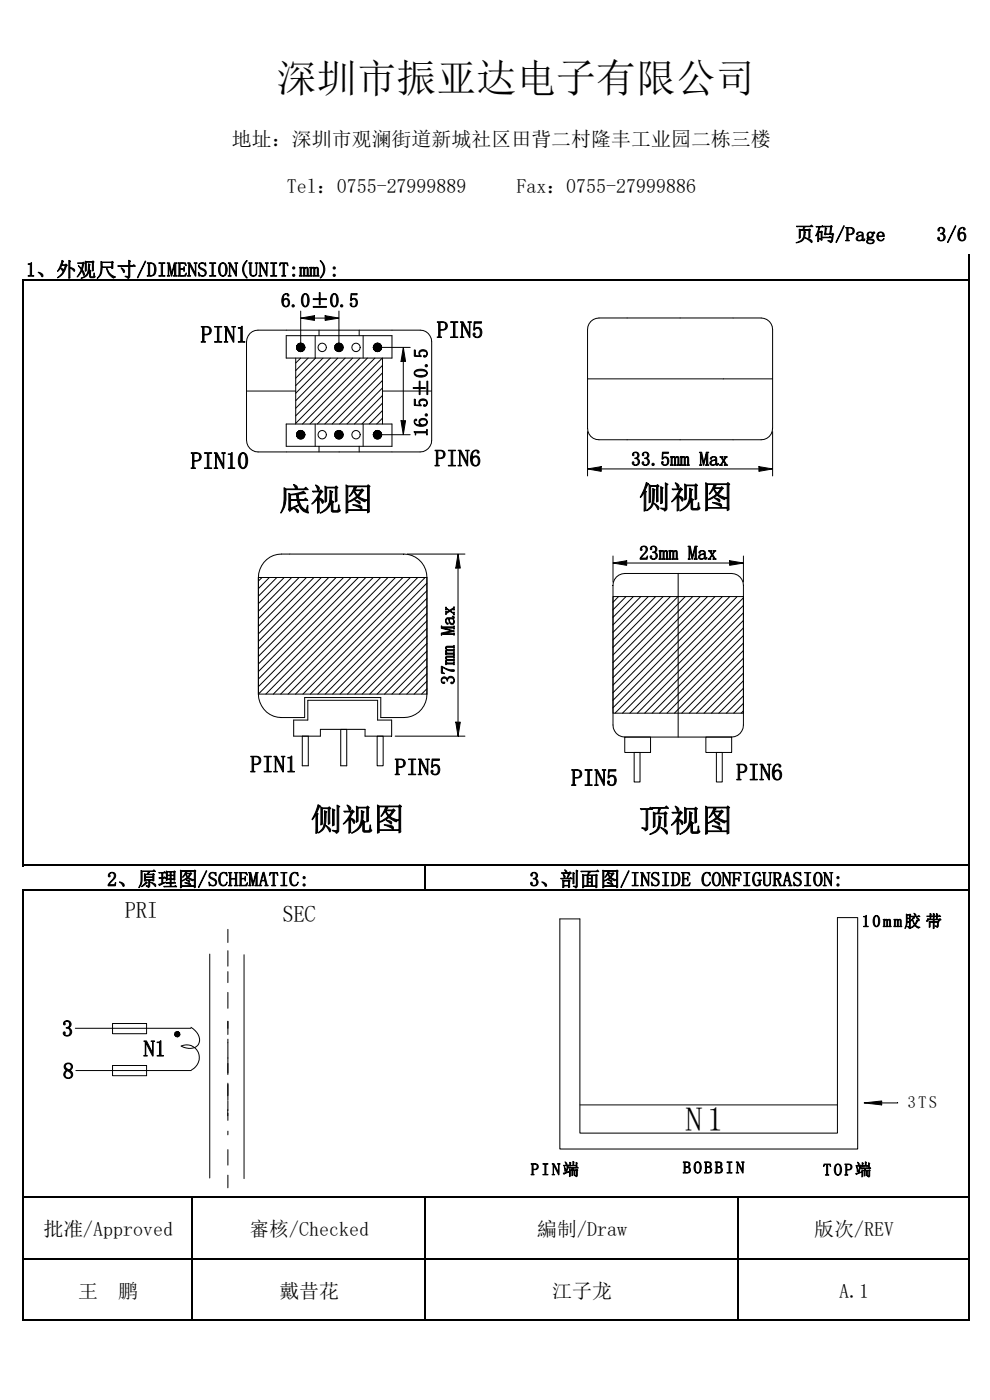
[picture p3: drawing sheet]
<svg xmlns="http://www.w3.org/2000/svg" width="210mm" height="297mm" viewBox="0 0 210 297" stroke-linecap="round" stroke-linejoin="round" font-family="sans-serif">
<g fill="none" stroke="#000" stroke-width=".34">
<path d="M4.6 59.4h201.1M4.8 59.2v124.6M205.5 54.1v226.1M4.6 183.6h201.1M4.6 188.8h201.1M4.8 188.6v91.6M90.1 183.4v5.5M4.6 254h201.1M40.8 253.8v26.4M90.1 253.8v26.4M156.5 253.8v26.4M4.6 267h201.1"/>
<path d="M4.6 280h201.1"/>
</g>
<g fill="#000">
<path d="M62.9 73.7l1.7 .3h-1.6zM62.9 73.7h1.8l-.1 .3zM63 73.4l1.7 .3h-1.8zM63 73.4h1.6l.1 .3zM63 74l1.4 .3h-1.2zM63 74h1.6l-.2 .3zM63.2 73.1l1.4 .3h-1.6zM63.2 73.1h1.2l.2 .3zM63.2 74.3l.9 .2h-.7zM63.2 74.3h1.2l-.3 .2zM63.2 73.1l.2-.2 1 .2zM63.4 72.9h.7l.3 .2z"/>
<path d="M63.4 74.5h.7zM63.4 72.9h.7zM63.8 67.5l2.9-.5v1zM69 67l2.9 .5-2.9 .5zM71 73.7l1.7 .3h-1.6zM71 73.7h1.8l-.1 .3zM71.1 73.4l1.7 .3h-1.8zM71.1 73.4h1.6l.1 .3zM71.1 74l1.4 .3h-1.2zM71.1 74h1.6l-.2 .3zM71.3 73.1l1.4 .3h-1.6zM71.3 73.1h1.2l.2 .3z"/>
<path d="M71.3 74.3l.9 .2h-.6zM71.3 74.3h1.2l-.3 .2zM71.3 73.1l.3-.2 .9 .2zM71.6 72.9h.6l.3 .2zM71.6 74.5h.6zM71.6 72.9h.6zM79.2 73.7l1.7 .3h-1.6zM79.2 73.7h1.8l-.1 .3zM79.3 73.4l1.7 .3h-1.8zM79.3 73.4h1.6l.1 .3zM79.3 74l1.4 .3h-1.3zM79.3 74h1.6l-.2 .3z"/>
<path d="M79.4 73.1l1.5 .3h-1.6zM79.4 73.1h1.3l.2 .3zM79.4 74.3l1 .2h-.7zM79.4 74.3h1.3l-.3 .2zM79.4 73.1l.3-.2 1 .2zM79.7 72.9h.7l.3 .2zM79.7 74.5h.7zM79.7 72.9h.7zM85.5 73.7l.5 3h-.9zM62.9 92.2l1.7 .4h-1.6zM62.9 92.2h1.8l-.1 .4zM63 91.9l1.7 .3h-1.8z"/>
<path d="M63 91.9h1.6l.1 .3zM63 92.6l1.4 .2h-1.2zM63 92.6h1.6l-.2 .2zM63.2 91.6l1.4 .3h-1.6zM63.2 91.6h1.2l.2 .3zM63.2 92.8l.9 .2h-.7zM63.2 92.8h1.2l-.3 .2zM63.2 91.6l.2-.2 1 .2zM63.4 91.4h.7l.3 .2zM63.4 93h.7zM63.4 91.4h.7zM71 92.2l1.7 .4h-1.6z"/>
<path d="M71 92.2h1.8l-.1 .4zM71.1 91.9l1.7 .3h-1.8zM71.1 91.9h1.6l.1 .3zM71.1 92.6l1.4 .2h-1.2zM71.1 92.6h1.6l-.2 .2zM71.3 91.6l1.4 .3h-1.6zM71.3 91.6h1.2l.2 .3zM71.3 92.8l.9 .2h-.6zM71.3 92.8h1.2l-.3 .2zM71.3 91.6l.3-.2 .9 .2zM71.6 91.4h.6l.3 .2zM71.6 93h.6z"/>
<path d="M71.6 91.4h.6zM79.2 92.2l1.7 .4h-1.6zM79.2 92.2h1.8l-.1 .4zM79.3 91.9l1.7 .3h-1.8zM79.3 91.9h1.6l.1 .3zM79.3 92.6l1.4 .2h-1.3zM79.3 92.6h1.6l-.2 .2zM79.4 91.6l1.5 .3h-1.6zM79.4 91.6h1.3l.2 .3zM79.4 92.8l1 .2h-.7zM79.4 92.8h1.3l-.3 .2zM79.4 91.6l.3-.2 1 .2z"/>
<path d="M79.7 91.4h.7l.3 .2zM79.7 93h.7zM79.7 91.4h.7zM85.1 89.2h.9l-.5 3zM124.6 99.5l2.9-.5v1zM161 99l2.9 .5-2.9 .5zM130 119.4l2.9-.5v1zM154.8 118.9l2.9 .5-2.9 .5zM97.2 117.5l.4 3h-.9zM96.7 153.2h.9l-.4 3zM37.1 219.4h.5l-.5 .3zM37.1 219.1l.5 .3h-.5z"/>
<path d="M37.1 219.7l.5-.3-.3 .5zM37.1 219.1l.2-.2 .3 .5zM37.6 219.4v.5h-.3zM37.3 218.9l.3-.1v.6zM37.6 219.4l.3 .5h-.3zM37.6 218.8l.3 .1-.3 .5zM37.6 219.4l.5 .3-.2 .2zM37.9 218.9l.2 .2-.5 .3zM37.6 219.4h.6l-.1 .3zM37.6 219.4l.5-.3 .1 .3zM183.3 234l3.7-.4v.8z"/>
</g>
<g fill="none" stroke="#000" stroke-width=".21">
<path d="M53 70.7l.5-.3 1.2-.4h34.4a2.44 2.44 0 0 1 2.5 2.5v20.9a2.48 2.48 0 0 1-2.5 2.5h-34.4a2.48 2.48 0 0 1-2.4-2.5v-20.9l.3-1.2zM60.7 71.2h22.4v4.8h-22.4zM62.7 76v13.9M62.9 73.7l1.7 .3h-1.6zM63 73.4l1.7 .3h-1.8zM63 74l1.4 .3h-1.2zM63.2 73.1l.2-.2 1 .2zM63.2 73.1l1.4 .3h-1.6zM63.2 74.3l.9 .2h-.7zM63.4 72.9h.7zM63.4 74.5h.7zM63.8 67.5l2.9-.5v1z"/>
<path d="M63.8 76l-1.1 1M63.8 66v7M65.4 76l-2.7 2.6M66.7 67.5h2.3M66.9 71.2v4.8M66.9 76l-4.2 4.2M67.7 70v1.2M68.5 76l-5.8 5.8M69 67l2.9 .5-2.9 .5zM70.1 76l-7.4 7.4M71 73.7l1.7 .3h-1.6zM71.1 73.4l1.7 .3h-1.8z"/>
<path d="M71.1 74l1.4 .3h-1.2zM71.3 73.1l.3-.2 .9 .2zM71.3 73.1l1.4 .3h-1.6zM71.3 74.3l.9 .2h-.6zM71.6 72.9h.6zM71.6 74.5h.6zM71.7 76l-9 9M71.9 66v7M73.2 76l-10.5 10.6M74.8 76l-12.1 12.2M76.2 70v1.2M76.4 76l-13.7 13.8"/>
<path d="M77 71.2v4.8M77.9 76l-13.7 13.9M79.2 73.7l1.7 .3h-1.6zM79.3 73.4l1.7 .3h-1.8zM79.3 74l1.4 .3h-1.3zM79.4 73.1l.3-.2 1 .2zM79.4 73.1l1.5 .3h-1.6zM79.4 74.3l1 .2h-.7zM79.5 76l-13.8 13.9M79.7 72.9h.7zM79.7 74.5h.7zM80.8 73.7h6.2"/>
<path d="M81.1 76l-13.8 13.9M81.1 77.5l-12.2 12.4M81.1 79.1l-10.6 10.8M81.1 76v13.9M85.5 73.7l.5 3h-.9zM85.5 76.7v12.5M125.3 68.2l.5-.4 1.2-.3h34.5a2.44 2.44 0 0 1 2.4 2.4v20.9a2.4 2.4 0 0 1-2.4 2.5h-34.5a2.4 2.4 0 0 1-2.4-2.5v-20.9l.1-.6zM52.3 83h10.4M60.7 89.9h22.4v4.8h-22.4zM62.9 92.2l1.7 .4h-1.6zM63 91.9l1.7 .3h-1.8zM63 92.6l1.4 .2h-1.2z"/>
<path d="M63.2 91.6l.2-.2 1 .2zM63.2 91.6l1.4 .3h-1.6zM63.2 92.8l.9 .2h-.7zM63.4 91.4h.7zM63.4 93h.7zM66.9 89.9v4.8M67.7 94.7v1.2M71 92.2l1.7 .4h-1.6zM71.1 91.9l1.7 .3h-1.8zM71.1 92.6l1.4 .2h-1.2zM71.3 91.6l.3-.2 .9 .2zM71.3 91.6l1.4 .3h-1.6z"/>
<path d="M71.3 92.8l.9 .2h-.6zM71.6 91.4h.6zM71.6 93h.6zM76.2 94.7v1.2M77 89.9v4.8M79.2 92.2l1.7 .4h-1.6zM79.3 91.9l1.7 .3h-1.8zM79.3 92.6l1.4 .2h-1.3zM79.4 91.6l.3-.2 1 .2zM79.4 91.6l1.5 .3h-1.6zM79.4 92.8l1 .2h-.7zM79.7 91.4h.7z"/>
<path d="M79.7 93h.7zM80.8 92.2h6.2M81.1 80.7l-9.1 9.2M81.1 82.3l-7.5 7.6M81.1 83.9l-5.9 6M81.1 85.5l-4.3 4.4M81.1 87.1l-2.8 2.8M81.1 88.7l-1.2 1.2M81.1 83h10.5M85.1 89.2h.9l-.5 3zM124.6 99.5l2.9-.5v1zM124.6 91.6v9.4"/>
<path d="M124.6 80.4h39.3M127.5 99.5h33.5M161 99l2.9 .5-2.9 .5zM163.9 91.6v9.4M86.4 117.5h12.2M97.2 117.5l.4 3h-.9zM130 119.4l2.9-.5v1zM130 117.9v5.6M132.9 119.4h21.9M154.8 118.9l2.9 .5-2.9 .5zM157.7 117.9v5.6M54.8 122.5h35.8v24.7h-35.8z"/>
<path d="M55.6 122.5l-.8 .8M57.1 122.5l-2.3 2.4M58.7 122.5l-3.9 4M60.3 122.5l-5.5 5.6M61.9 122.5l-7.1 7.2M63.4 122.5l-8.6 8.8M65 122.5l-10.2 10.4M66.6 122.5l-11.8 12M68.1 122.5l-13.3 13.6M69.7 122.5l-14.9 15.2M71.3 122.5l-16.5 16.7M72.9 122.5l-18.1 18.4"/>
<path d="M74.5 122.5l-19.7 20M76 122.5l-21.2 21.5M77.6 122.5l-22.8 23.2M79.2 122.5l-24.4 24.7M80.7 122.5l-24.3 24.7M82.3 122.5l-24.3 24.7M83.9 122.5l-24.4 24.7M85.5 122.5l-24.4 24.7M87 122.5l-24.3 24.7M88.6 122.5l-24.3 24.7M90.2 122.5l-24.4 24.7M90.6 123.7l-23.2 23.5"/>
<path d="M90.6 125.3l-21.6 21.9M90.6 126.9l-20.1 20.3M90.6 128.5l-18.5 18.7M90.6 130.1l-16.9 17.1M90.6 131.7l-15.3 15.5M90.6 133.3l-13.8 13.9M90.6 134.9l-12.2 12.3M90.6 136.5l-10.6 10.7M90.6 138.1l-9 9.1M90.6 139.7l-7.5 7.5M97.2 120.5v32.7M130 126.6h27.7v24.7h-27.7z"/>
<path d="M130.7 122.4l.6-.4 1.2-.3h22.7a2.52 2.52 0 0 1 2.5 2.5v29.6a2.52 2.52 0 0 1-2.5 2.6h-22.7a2.52 2.52 0 0 1-2.5-2.6v-29.6l.1-.7zM131.2 126.6l-1.2 1.2M132.8 126.6l-2.8 2.8M134.3 126.6l-4.3 4.4M135.9 126.6l-5.9 6M137.5 126.6l-7.5 7.6M139.1 126.6l-9.1 9.2M140.7 126.6l-10.7 10.7M142.2 126.6l-12.2 12.4M143.8 126.6l-13.8 14M143.8 121.7v34.7M145.4 126.6l-15.4 15.5"/>
<path d="M146.9 126.6l-16.9 17.2M148.5 126.6l-18.5 18.7M150.1 126.6l-20.1 20.3M151.7 126.6l-21.7 22M153.2 126.6l-23.2 23.5M154.8 126.6l-24.3 24.7M156.4 126.6l-24.4 24.7M157.7 126.8l-24.1 24.5M157.7 128.4l-22.5 22.9M157.7 130l-21 21.3M157.7 131.6l-19.4 19.7M157.7 133.2l-17.8 18.1"/>
<path d="M157.7 134.8l-16.2 16.5M157.7 136.4l-14.6 14.9M157.7 138l-13.1 13.3M157.7 139.6l-11.5 11.7M54.8 147.2a5 5 0 0 0 4.9 5M54.8 147.2v-24.7a5 5 0 0 1 4.9-5h26a4.9 4.9 0 0 1 4.9 5v24.7a4.9 4.9 0 0 1-4.9 5h-4.9v-4.2h-16.2v4.2h-5.1M64.1 156.2v6.2h1.3v-6.2M65.3 148.6h14.8v4.1h3v3.5h-5.7v-1.5h-9.4v1.5h-5.7v-3.5h3zM72.3 154.7h1.2v7.7h-1.2zM80 156.2h1.3v6.2h-1.3zM83.8 156.2h14.8M90.6 141.3l-5.9 5.9"/>
<path d="M90.6 142.9l-4.3 4.3M90.6 144.5l-2.8 2.7M90.6 146.1l-1.2 1.1M96.7 153.2h.9l-.4 3zM132.5 156.4h5.5v3.2h-5.5zM134.5 159.6h1.3v6.3h-1.3zM149.7 156.4h5.5v3.2h-5.5zM152 159.6h1.2v6.3h-1.2zM157.7 141.2l-9.9 10.1M157.7 142.8l-8.4 8.5M157.7 144.4l-6.8 6.9M157.7 146l-5.2 5.3"/>
<path d="M157.7 147.6l-3.6 3.7M157.7 149.2l-2.1 2.1M157.7 150.8l-.5 .5M48.3 197.1v2.8M181.9 194.7h-4.3v45.7h-54.6v-45.5h-4.3v48.8h63.2v-49M16 218.1h24.5M23.9 217.1h7.2v2.2h-7.2zM37.1 219.4h.5l-.5 .3zM37.1 219.1l.2-.2 .3 .5zM37.1 219.1l.5 .3h-.5zM37.1 219.7l.5-.3-.3 .5zM37.3 218.9l.3-.1v.6z"/>
<path d="M37.6 219.4l.5-.3 .1 .3zM37.6 218.8l.3 .1-.3 .5zM37.6 219.4v.5h-.3zM37.6 219.4l.3 .5h-.3zM37.6 219.4l.5 .3-.2 .2zM37.6 219.4h.6l-.1 .3zM37.9 218.9l.2 .2-.5 .3zM40.5 217.9a2.87 2.87 0 0 1 1.6 3.7 2.83 2.83 0 0 1-3.7 .3 2.75 2.75 0 0 1 3.7 1.4 2.75 2.75 0 0 1-1.5 3.7M44.5 202.4v47.5M48.3 216.7v2.8M48.3 201.7v3.3M48.3 210.5v3.4"/>
<path d="M48.3 206.1v2.3M48.3 216.6v1.6M51.8 202.5v47.5M16.1 227.1h24.5M23.9 226h7.2v2.2h-7.2zM48.3 235.4v1.3M48.3 221.2v3.3M48.3 230v3.4M48.3 229.8v2.7M48.3 220.4v.8M48.3 224.4v3.6M48.3 233.6v2"/>
<path d="M48.3 236.1v1.6M48.3 240v.7M123 234.4h54.6M183.3 234l3.7-.4v.8zM187 234h3.4M48.3 249.3v2.7M48.3 243.9v3.3"/>
<circle cx="63.8" cy="73.7" r=".89"/>
<circle cx="68.3" cy="73.7" r=".89"/>
<circle cx="71.9" cy="73.7" r=".89"/>
<circle cx="75.5" cy="73.7" r=".89"/>
<circle cx="80.1" cy="73.7" r=".89"/>
<circle cx="63.8" cy="92.2" r=".89"/>
<circle cx="68.3" cy="92.2" r=".89"/>
<circle cx="71.9" cy="92.2" r=".89"/>
<circle cx="75.5" cy="92.2" r=".89"/>
<circle cx="80.1" cy="92.2" r=".89"/>
</g>
<text font-size="8.5" x="58.7" y="19.5">深圳市振亚达电子有限公司</text>
<text font-size="7.2" x="145.4" y="239.9">N1</text>
<g font-size="6.7">
<text x="135.6" y="107.8">侧视图</text>
<text x="59.3" y="108.2">底视图</text>
<text x="66" y="176.1">侧视图</text>
<text x="135.6" y="176.4">顶视图</text>
</g>
<g font-size="5">
<text x="92.6" y="71.7">PIN5</text>
<text x="42.5" y="72.7">PIN1</text>
<text x="40.4" y="99.5">PIN10</text>
<text x="92.1" y="98.9">PIN6</text>
<text x="53.1" y="163.8">PIN1</text>
<text x="83.7" y="164.4">PIN5</text>
<text x="121.1" y="166.7">PIN5</text>
<text x="156.2" y="165.5">PIN6</text>
</g>
<g font-size="4.9">
<text x="26.5" y="194.8">PRI</text>
<text x="59.9" y="195.6">SEC</text>
</g>
<g font-size="4.8">
<text x="13.1" y="219.8">3</text>
<text x="30.5" y="224.1">N1</text>
<text x="13.3" y="228.8">8</text>
</g>
<g font-size="4.2">
<text x="49.2" y="30.9">地址：深圳市观澜街道新城社区田背二村隆丰工业园二栋三楼</text>
<text x="60.9" y="41">Tel：0755-27999889</text>
<text x="109.5" y="41">Fax：0755-27999886</text>
<text x="168.6" y="51.2">页码/Page</text>
<text x="198.6" y="51.2">3/6</text>
<text x="5.5" y="58.6">1、外观尺寸/DIMENSION(UNIT:mm):</text>
<text x="59.6" y="65.1">6.0±0.5</text>
<text x="133.9" y="98.8">33.5mm Max</text>
<text x="135.6" y="118.7">23mm Max</text>
<text x="22.7" y="188">2、原理图/SCHEMATIC:</text>
<text x="112.3" y="188">3、剖面图/INSIDE CONFIGURASION:</text>
<text x="9.2" y="262.3">批准/Approved</text>
<text x="52.9" y="262.3">審核/Checked</text>
<text x="113.9" y="262.3">編制/Draw</text>
<text x="172.7" y="262.3">版次/REV</text>
<text x="16.6" y="275.3">王</text>
<text x="25.1" y="275.3">鹏</text>
<text x="59.2" y="275.3">戴昔花</text>
<text x="117.1" y="275.3">江子龙</text>
<text x="178" y="275.3">A.1</text>
</g>
<g font-size="4.1">
<text x="90.7" y="92.8" transform="rotate(-90 90.7 92.8)">16.5±0.5</text>
<text x="96.4" y="134.8" transform="rotate(-90 96.4 134.8)">Max</text>
<text x="96.4" y="145.3" transform="rotate(-90 96.4 145.3)">37m</text>
</g>
<text font-size="3.6" x="192.5" y="235">3TS</text>
<g font-size="3.5">
<text x="182.8" y="196.6">10mm胶 带</text>
<text x="112.6" y="249.3">PIN端</text>
<text x="144.8" y="248.9">BOBBIN</text>
<text x="174.6" y="249.3">TOP端</text>
</g>
</svg>
